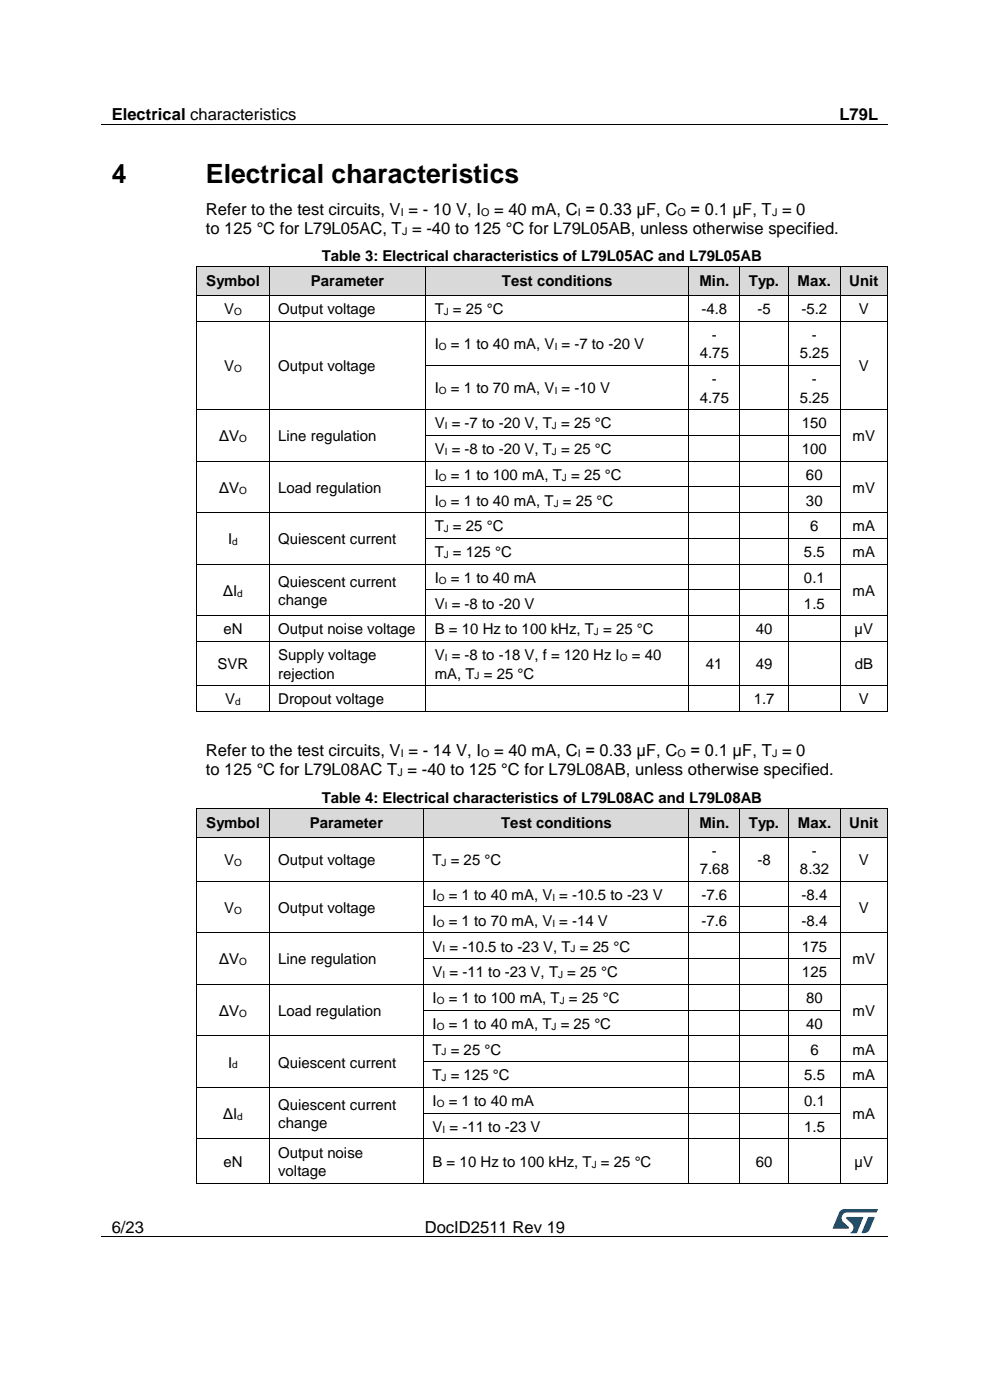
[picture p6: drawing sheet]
<svg xmlns="http://www.w3.org/2000/svg" width="210mm" height="297mm" viewBox="0 0 210 297" stroke-linecap="round" stroke-linejoin="round" font-family="sans-serif">
<path d="M21.5 26.5h166.7M21.5 262.4h166.7" fill="none" stroke="#000" stroke-width=".21"/>
<g fill="#000">
<path d="M105.3 26.4h.2v.1h-.2z" fill-rule="evenodd"/>
<path d="M61.6 262.3h.1v.2h-.1z" fill-rule="evenodd"/>
<path d="M148 262.3h.1v.2h-.1z" fill-rule="evenodd"/>
</g>
<g fill="#005288">
<path d="M178.2 256.9l.6-.4h.4l7 .1-.3 .6h-6.1a1.26 1.26 0 0 0-1.3 1.1 1.26 1.26 0 0 0 .8 1.4l.7 .6v.3l-3.3 .1z"/>
<path d="M184.2 258.2l1.3 .1-1 2.5a1.32 1.32 0 0 1-1.7 .7z"/>
<path d="M179.6 258.2l3.6 .1-1.5 3.3h-1.4a1.35 1.35 0 0 0 .7-1.2 1.35 1.35 0 0 0-.8-1.2l-.6-.6z"/>
</g>
<g fill="#d9d9d9">
<path d="M41.8 56.6h15.3v6h-15.3z" fill-rule="evenodd"/>
<path d="M43.7 56.6h11.5v6h-11.5z" fill-rule="evenodd"/>
<path d="M57.2 56.6h33.1v6h-33.1z" fill-rule="evenodd"/>
<path d="M59 56.6h29.4v6h-29.4z" fill-rule="evenodd"/>
<path d="M90.4 56.6h55.7v6h-55.7z" fill-rule="evenodd"/>
<path d="M92.2 56.6h52.1v6h-52.1z" fill-rule="evenodd"/>
<path d="M146.2 56.6h10.7v6h-10.7z" fill-rule="evenodd"/>
<path d="M148.1 56.6h6.9v6h-6.9z" fill-rule="evenodd"/>
<path d="M157 56.6h10.3v6h-10.3z" fill-rule="evenodd"/>
<path d="M158.8 56.6h6.5v6h-6.5z" fill-rule="evenodd"/>
<path d="M167.3 56.6h11v6h-11z" fill-rule="evenodd"/>
<path d="M169.2 56.6h7.2v6h-7.2z" fill-rule="evenodd"/>
<path d="M178.3 56.6h9.9v6h-9.9z" fill-rule="evenodd"/>
<path d="M180.2 56.6h6.1v6h-6.1z" fill-rule="evenodd"/>
</g>
<g fill="#000">
<path d="M41.7 56.5l.1 .1z" fill-rule="evenodd"/>
<path d="M41.7 56.5l.1 .1z" fill-rule="evenodd"/>
<path d="M57 56.5l.1 .1z" fill-rule="evenodd"/>
<path d="M90.3 56.5l.1 .1z" fill-rule="evenodd"/>
<path d="M146.1 56.5l.1 .1z" fill-rule="evenodd"/>
<path d="M156.8 56.5l.1 .1z" fill-rule="evenodd"/>
<path d="M167.2 56.5l.1 .1z" fill-rule="evenodd"/>
<path d="M178.2 56.5l.1 .1z" fill-rule="evenodd"/>
<path d="M188.2 56.5l.1 .1z" fill-rule="evenodd"/>
<path d="M188.2 56.5l.1 .1z" fill-rule="evenodd"/>
<path d="M41.7 62.6h.2v.2h-.2z" fill-rule="evenodd"/>
<path d="M41.7 62.6h.2v.2h-.2z" fill-rule="evenodd"/>
<path d="M41.7 68.1h.2v.1h-.2z" fill-rule="evenodd"/>
<path d="M41.7 77.4h.2v.2h-.2z" fill-rule="evenodd"/>
<path d="M41.9 62.6h.1v.2h-.1z" fill-rule="evenodd"/>
<path d="M57 62.6h.2v.2h-.2z" fill-rule="evenodd"/>
<path d="M57 68.1h.2v.1h-.2z" fill-rule="evenodd"/>
<path d="M57 77.4h.2v.2h-.2z" fill-rule="evenodd"/>
<path d="M57.2 62.6h.1v.2h-.1z" fill-rule="evenodd"/>
<path d="M90.2 62.6h.2v.2h-.2z" fill-rule="evenodd"/>
<path d="M90.2 68.1h.2v.1h-.2z" fill-rule="evenodd"/>
<path d="M90.2 77.4h.2v.2h-.2z" fill-rule="evenodd"/>
<path d="M90.4 62.6h.2v.2h-.2z" fill-rule="evenodd"/>
<path d="M146 62.6h.2v.2h-.2z" fill-rule="evenodd"/>
<path d="M146 68.1h.2v.1h-.2z" fill-rule="evenodd"/>
<path d="M146 77.4h.2v.2h-.2z" fill-rule="evenodd"/>
<path d="M146.2 62.6h.2v.2h-.2z" fill-rule="evenodd"/>
<path d="M156.8 62.6h.2v.2h-.2z" fill-rule="evenodd"/>
<path d="M156.8 68.1h.2v.1h-.2z" fill-rule="evenodd"/>
<path d="M156.8 77.4h.2v.2h-.2z" fill-rule="evenodd"/>
<path d="M157 62.6h.1v.2h-.1z" fill-rule="evenodd"/>
<path d="M167.2 62.6h.1v.2h-.1z" fill-rule="evenodd"/>
<path d="M167.2 68.1h.1v.1h-.1z" fill-rule="evenodd"/>
<path d="M167.2 77.4h.1v.2h-.1z" fill-rule="evenodd"/>
<path d="M167.3 62.6h.2v.2h-.2z" fill-rule="evenodd"/>
<path d="M178.2 62.6h.1v.2h-.1z" fill-rule="evenodd"/>
<path d="M178.2 68.1h.1v.1h-.1z" fill-rule="evenodd"/>
<path d="M178.2 77.4h.1v.2h-.1z" fill-rule="evenodd"/>
<path d="M178.3 62.6h.2v.2h-.2z" fill-rule="evenodd"/>
<path d="M188.2 62.6h.1v.2h-.1z" fill-rule="evenodd"/>
<path d="M188.2 62.6h.1v.2h-.1z" fill-rule="evenodd"/>
<path d="M188.2 68.1h.1v.1h-.1z" fill-rule="evenodd"/>
<path d="M188.2 77.4h.1v.2h-.1z" fill-rule="evenodd"/>
<path d="M41.7 86.8h.2v.2h-.2z" fill-rule="evenodd"/>
<path d="M41.7 92.3h.2v.1h-.2z" fill-rule="evenodd"/>
<path d="M41.7 97.7h.2v.2h-.2z" fill-rule="evenodd"/>
<path d="M57 86.8h.2v.2h-.2z" fill-rule="evenodd"/>
<path d="M57 92.3h.2v.1h-.2z" fill-rule="evenodd"/>
<path d="M57 97.7h.2v.2h-.2z" fill-rule="evenodd"/>
<path d="M90.2 86.8h.2v.2h-.2z" fill-rule="evenodd"/>
<path d="M90.2 92.3h.2v.1h-.2z" fill-rule="evenodd"/>
<path d="M90.2 97.7h.2v.2h-.2z" fill-rule="evenodd"/>
<path d="M146 86.8h.2v.2h-.2z" fill-rule="evenodd"/>
<path d="M146 92.3h.2v.1h-.2z" fill-rule="evenodd"/>
<path d="M146 97.7h.2v.2h-.2z" fill-rule="evenodd"/>
<path d="M156.8 86.8h.2v.2h-.2z" fill-rule="evenodd"/>
<path d="M156.8 92.3h.2v.1h-.2z" fill-rule="evenodd"/>
<path d="M156.8 97.7h.2v.2h-.2z" fill-rule="evenodd"/>
<path d="M167.2 86.8h.1v.2h-.1z" fill-rule="evenodd"/>
<path d="M167.2 92.3h.1v.1h-.1z" fill-rule="evenodd"/>
<path d="M167.2 97.7h.1v.2h-.1z" fill-rule="evenodd"/>
<path d="M178.2 86.8h.1v.2h-.1z" fill-rule="evenodd"/>
<path d="M178.2 92.3h.1v.1h-.1z" fill-rule="evenodd"/>
<path d="M178.2 97.7h.1v.2h-.1z" fill-rule="evenodd"/>
<path d="M188.2 86.8h.1v.2h-.1z" fill-rule="evenodd"/>
<path d="M188.2 92.3h.1v.1h-.1z" fill-rule="evenodd"/>
<path d="M188.2 97.7h.1v.2h-.1z" fill-rule="evenodd"/>
<path d="M41.7 103.2h.2v.2h-.2z" fill-rule="evenodd"/>
<path d="M41.7 108.7h.2v.2h-.2z" fill-rule="evenodd"/>
<path d="M41.7 114.1h.2v.2h-.2z" fill-rule="evenodd"/>
<path d="M41.7 119.6h.2v.2h-.2z" fill-rule="evenodd"/>
<path d="M57 103.2h.2v.2h-.2z" fill-rule="evenodd"/>
<path d="M57 108.7h.2v.2h-.2z" fill-rule="evenodd"/>
<path d="M57 114.1h.2v.2h-.2z" fill-rule="evenodd"/>
<path d="M57 119.6h.2v.2h-.2z" fill-rule="evenodd"/>
<path d="M90.2 103.2h.2v.2h-.2z" fill-rule="evenodd"/>
<path d="M90.2 108.7h.2v.2h-.2z" fill-rule="evenodd"/>
<path d="M90.2 114.1h.2v.2h-.2z" fill-rule="evenodd"/>
<path d="M90.2 119.6h.2v.2h-.2z" fill-rule="evenodd"/>
<path d="M146 103.2h.2v.2h-.2z" fill-rule="evenodd"/>
<path d="M146 108.7h.2v.2h-.2z" fill-rule="evenodd"/>
<path d="M146 114.1h.2v.2h-.2z" fill-rule="evenodd"/>
<path d="M146 119.6h.2v.2h-.2z" fill-rule="evenodd"/>
<path d="M156.8 103.2h.2v.2h-.2z" fill-rule="evenodd"/>
<path d="M156.8 108.7h.2v.2h-.2z" fill-rule="evenodd"/>
<path d="M156.8 114.1h.2v.2h-.2z" fill-rule="evenodd"/>
<path d="M156.8 119.6h.2v.2h-.2z" fill-rule="evenodd"/>
<path d="M167.2 103.2h.1v.2h-.1z" fill-rule="evenodd"/>
<path d="M167.2 108.7h.1v.2h-.1z" fill-rule="evenodd"/>
<path d="M167.2 114.1h.1v.2h-.1z" fill-rule="evenodd"/>
<path d="M167.2 119.6h.1v.2h-.1z" fill-rule="evenodd"/>
<path d="M178.2 103.2h.1v.2h-.1z" fill-rule="evenodd"/>
<path d="M178.2 108.7h.1v.2h-.1z" fill-rule="evenodd"/>
<path d="M178.2 114.1h.1v.2h-.1z" fill-rule="evenodd"/>
<path d="M178.2 119.6h.1v.2h-.1z" fill-rule="evenodd"/>
<path d="M188.2 103.2h.1v.2h-.1z" fill-rule="evenodd"/>
<path d="M188.2 108.7h.1v.2h-.1z" fill-rule="evenodd"/>
<path d="M188.2 114.1h.1v.2h-.1z" fill-rule="evenodd"/>
<path d="M188.2 119.6h.1v.2h-.1z" fill-rule="evenodd"/>
<path d="M41.7 125.1h.2v.1h-.2z" fill-rule="evenodd"/>
<path d="M41.7 130.5h.2v.2h-.2z" fill-rule="evenodd"/>
<path d="M41.7 136h.2v.2h-.2z" fill-rule="evenodd"/>
<path d="M57 125.1h.2v.1h-.2z" fill-rule="evenodd"/>
<path d="M57 130.5h.2v.2h-.2z" fill-rule="evenodd"/>
<path d="M57 136h.2v.2h-.2z" fill-rule="evenodd"/>
<path d="M90.2 125.1h.2v.1h-.2z" fill-rule="evenodd"/>
<path d="M90.2 130.5h.2v.2h-.2z" fill-rule="evenodd"/>
<path d="M90.2 136h.2v.2h-.2z" fill-rule="evenodd"/>
<path d="M146 125.1h.2v.1h-.2z" fill-rule="evenodd"/>
<path d="M146 130.5h.2v.2h-.2z" fill-rule="evenodd"/>
<path d="M146 136h.2v.2h-.2z" fill-rule="evenodd"/>
<path d="M156.8 125.1h.2v.1h-.2z" fill-rule="evenodd"/>
<path d="M156.8 130.5h.2v.2h-.2z" fill-rule="evenodd"/>
<path d="M156.8 136h.2v.2h-.2z" fill-rule="evenodd"/>
<path d="M167.2 125.1h.1v.1h-.1z" fill-rule="evenodd"/>
<path d="M167.2 130.5h.1v.2h-.1z" fill-rule="evenodd"/>
<path d="M167.2 136h.1v.2h-.1z" fill-rule="evenodd"/>
<path d="M178.2 125.1h.1v.1h-.1z" fill-rule="evenodd"/>
<path d="M178.2 130.5h.1v.2h-.1z" fill-rule="evenodd"/>
<path d="M178.2 136h.1v.2h-.1z" fill-rule="evenodd"/>
<path d="M188.2 125.1h.1v.1h-.1z" fill-rule="evenodd"/>
<path d="M188.2 130.5h.1v.2h-.1z" fill-rule="evenodd"/>
<path d="M188.2 136h.1v.2h-.1z" fill-rule="evenodd"/>
<path d="M41.7 145.4h.2v.1h-.2z" fill-rule="evenodd"/>
<path d="M41.7 150.9h.2v.1h-.2z" fill-rule="evenodd"/>
<path d="M41.7 150.9h.2v.1h-.2z" fill-rule="evenodd"/>
<path d="M57 145.4h.2v.1h-.2z" fill-rule="evenodd"/>
<path d="M57 150.9h.2v.1h-.2z" fill-rule="evenodd"/>
<path d="M90.2 145.4h.2v.1h-.2z" fill-rule="evenodd"/>
<path d="M90.2 150.9h.2v.1h-.2z" fill-rule="evenodd"/>
<path d="M146 145.4h.2v.1h-.2z" fill-rule="evenodd"/>
<path d="M146 150.9h.2v.1h-.2z" fill-rule="evenodd"/>
<path d="M156.8 145.4h.2v.1h-.2z" fill-rule="evenodd"/>
<path d="M156.8 150.9h.2v.1h-.2z" fill-rule="evenodd"/>
<path d="M167.2 145.4h.1v.1h-.1z" fill-rule="evenodd"/>
<path d="M167.2 150.9h.1v.1h-.1z" fill-rule="evenodd"/>
<path d="M178.2 145.4h.1v.1h-.1z" fill-rule="evenodd"/>
<path d="M178.2 150.9h.1v.1h-.1z" fill-rule="evenodd"/>
<path d="M188.2 145.4h.1v.1h-.1z" fill-rule="evenodd"/>
<path d="M188.2 150.9h.1v.1h-.1z" fill-rule="evenodd"/>
<path d="M188.2 150.9h.1v.1h-.1z" fill-rule="evenodd"/>
</g>
<g fill="none" stroke="#000" stroke-width=".21">
<path d="M41.8 56.6v6M41.8 56.6h15.2M57.1 56.6v6M57.1 56.6h33.2M90.3 56.6v6M90.4 56.6h55.7M146.1 56.6v6M146.2 56.6h10.6M156.9 56.6v6M156.9 56.6h10.3M178.2 56.6h-10.9v6M178.3 56.6v6"/>
<path d="M178.3 56.6h9.9M188.2 56.6v6M41.8 62.8v5.3M41.8 68.2v9.2M41.8 77.6v9.2M41.9 68.2h15.1M42 62.7h15M57.1 62.8v5.3M57.1 68.2v9.2M57.1 77.6v9.2M57.2 68.2h33M57.3 62.7h32.9"/>
<path d="M90.3 62.8v5.3M90.3 68.2v9.2M90.3 77.6v9.2M90.4 68.2h55.6M90.4 77.5h55.6M90.6 62.7h55.4M146.1 62.8v5.3M146.1 68.2v9.2M146.1 77.6v9.2M146.2 68.2h10.6M146.2 77.5h10.6M146.4 62.7h10.4"/>
<path d="M156.9 62.8v5.3M156.9 68.2v9.2M156.9 77.6v9.2M157 68.2h10.2M157 77.5h10.2M157.1 62.7h10.1M167.3 62.8v5.3M167.3 68.2v9.2M167.3 77.6v9.2M167.3 68.2h10.9M167.3 77.5h10.9M167.5 62.7h10.7"/>
<path d="M178.3 62.8v5.3M178.3 68.2v9.2M178.3 77.6v9.2M178.3 68.2h9.9M178.5 62.7h9.7M188.2 62.8v5.3M188.2 68.2v9.2M188.2 77.6v9.2M41.8 87v5.3M41.8 92.4v5.3M41.8 97.9v5.3M41.9 86.9h15.1"/>
<path d="M41.9 97.8h15.1M57.1 87v5.3M57.1 92.4v5.3M57.1 97.9v5.3M57.2 86.9h33M57.2 97.8h33M90.3 87v5.3M90.3 92.4v5.3M90.3 97.9v5.3M90.4 86.9h55.6M90.4 92.3h55.6M90.4 97.8h55.6"/>
<path d="M146.1 87v5.3M146.1 92.4v5.3M146.1 97.9v5.3M146.2 86.9h10.6M146.2 92.3h10.6M146.2 97.8h10.6M156.9 87v5.3M156.9 92.4v5.3M156.9 97.9v5.3M157 86.9h10.2M157 92.3h10.2M157 97.8h10.2"/>
<path d="M167.3 87v5.3M167.3 92.4v5.3M167.3 97.9v5.3M167.3 86.9h10.9M167.3 92.3h10.9M167.3 97.8h10.9M178.3 87v5.3M178.3 92.4v5.3M178.3 97.9v5.3M178.3 86.9h9.9M178.3 97.8h9.9M188.2 87v5.3"/>
<path d="M188.2 92.4v5.3M188.2 97.9v5.3M41.8 103.4v5.3M41.8 108.9v5.2M41.8 114.3v5.3M41.8 119.8v5.3M41.9 108.8h15.1M41.9 119.7h15.1M57.1 103.4v5.3M57.1 108.9v5.2M57.1 114.3v5.3M57.1 119.8v5.3"/>
<path d="M57.2 108.8h33M57.2 119.7h33M90.3 103.4v5.3M90.3 108.9v5.2M90.3 114.3v5.3M90.3 119.8v5.3M90.4 103.3h55.6M90.4 108.8h55.6M90.4 114.2h55.6M90.4 119.7h55.6M146.1 103.4v5.3M146.1 108.9v5.2"/>
<path d="M146.1 114.3v5.3M146.1 119.8v5.3M146.2 103.3h10.6M146.2 108.8h10.6M146.2 114.2h10.6M146.2 119.7h10.6M156.9 103.4v5.3M156.9 108.9v5.2M156.9 114.3v5.3M156.9 119.8v5.3M157 103.3h10.2M157 108.8h10.2"/>
<path d="M157 114.2h10.2M157 119.7h10.2M167.3 103.4v5.3M167.3 108.9v5.2M167.3 114.3v5.3M167.3 119.8v5.3M167.3 103.3h10.9M167.3 108.8h10.9M167.3 114.2h10.9M167.3 119.7h10.9M178.3 103.4v5.3M178.3 108.9v5.2"/>
<path d="M178.3 114.3v5.3M178.3 119.8v5.3M178.3 108.8h9.9M178.3 114.2h9.9M178.3 119.7h9.9M188.2 103.4v5.3M188.2 108.9v5.2M188.2 114.3v5.3M188.2 119.8v5.3M41.8 125.2v5.3M41.8 130.7v5.3M41.8 136.2v9.2"/>
<path d="M41.9 130.6h15.1M41.9 136.1h15.1M57.1 125.2v5.3M57.1 130.7v5.3M57.1 136.2v9.2M57.2 130.6h33M57.2 136.1h33M90.3 125.2v5.3M90.3 130.7v5.3M90.3 136.2v9.2M90.4 125.2h55.6M90.4 130.6h55.6"/>
<path d="M90.4 136.1h55.6M146.1 125.2v5.3M146.1 130.7v5.3M146.1 136.2v9.2M146.2 125.2h10.6M146.2 130.6h10.6M146.2 136.1h10.6M156.9 125.2v5.3M156.9 130.7v5.3M156.9 136.2v9.2M157 125.2h10.2M157 130.6h10.2"/>
<path d="M157 136.1h10.2M167.3 125.2v5.3M167.3 130.7v5.3M167.3 136.2v9.2M167.3 125.2h10.9M167.3 130.6h10.9M167.3 136.1h10.9M178.3 125.2v5.3M178.3 130.7v5.3M178.3 136.2v9.2M178.3 130.6h9.9M178.3 136.1h9.9"/>
<path d="M188.2 125.2v5.3M188.2 130.7v5.3M188.2 136.2v9.2M41.8 145.5v5.4M41.9 145.4h15.1M41.9 150.9h15.1M57.1 145.5v5.4M57.2 145.4h33M57.2 150.9h33M90.3 145.5v5.4M90.4 145.4h55.6M90.4 150.9h55.6"/>
<path d="M146.1 145.5v5.4M146.2 145.4h10.6M146.2 150.9h10.6M156.9 145.5v5.4M157 145.4h10.2M157 150.9h10.2M167.3 145.5v5.4M167.3 145.4h10.9M167.3 150.9h10.9M178.3 145.5v5.4M178.3 145.4h9.9M178.3 150.9h9.9"/>
<path d="M188.2 145.5v5.4"/>
</g>
<g fill="#d9d9d9">
<path d="M41.8 171.5h15.3v6h-15.3z" fill-rule="evenodd"/>
<path d="M43.7 171.5h11.5v6h-11.5z" fill-rule="evenodd"/>
<path d="M57.2 171.5h32.6v6h-32.6z" fill-rule="evenodd"/>
<path d="M59 171.5h29v6h-29z" fill-rule="evenodd"/>
<path d="M89.9 171.5h56.3v6h-56.3z" fill-rule="evenodd"/>
<path d="M91.8 171.5h52.5v6h-52.5z" fill-rule="evenodd"/>
<path d="M146.2 171.5h10.7v6h-10.7z" fill-rule="evenodd"/>
<path d="M148.1 171.5h6.9v6h-6.9z" fill-rule="evenodd"/>
<path d="M157 171.5h10.3v6h-10.3z" fill-rule="evenodd"/>
<path d="M158.8 171.5h6.6v6h-6.6z" fill-rule="evenodd"/>
<path d="M167.3 171.5h11v6h-11z" fill-rule="evenodd"/>
<path d="M169.2 171.5h7.2v6h-7.2z" fill-rule="evenodd"/>
<path d="M178.3 171.5h9.9v6h-9.9z" fill-rule="evenodd"/>
<path d="M180.2 171.5h6.1v6h-6.1z" fill-rule="evenodd"/>
</g>
<g fill="#000">
<path d="M41.7 177.5h.2v.2h-.2z" fill-rule="evenodd"/>
<path d="M41.7 177.5h.2v.2h-.2z" fill-rule="evenodd"/>
<path d="M41.7 171.4l.1 .1z" fill-rule="evenodd"/>
<path d="M41.7 171.4l.1 .1z" fill-rule="evenodd"/>
<path d="M41.9 177.5h.1v.2h-.1z" fill-rule="evenodd"/>
<path d="M57 177.5h.2v.2h-.2z" fill-rule="evenodd"/>
<path d="M57 171.4l.1 .1z" fill-rule="evenodd"/>
<path d="M57.2 177.5h.1v.2h-.1z" fill-rule="evenodd"/>
<path d="M89.8 177.5h.1v.2h-.1z" fill-rule="evenodd"/>
<path d="M89.8 171.4l.1 .1z" fill-rule="evenodd"/>
<path d="M89.9 177.5h.2v.2h-.2z" fill-rule="evenodd"/>
<path d="M146.1 177.5h.1v.2h-.1z" fill-rule="evenodd"/>
<path d="M146.1 171.4l.1 .1z" fill-rule="evenodd"/>
<path d="M146.2 177.5h.2v.2h-.2z" fill-rule="evenodd"/>
<path d="M156.8 177.5h.2v.2h-.2z" fill-rule="evenodd"/>
<path d="M156.9 171.4l.1 .1z" fill-rule="evenodd"/>
<path d="M157 177.5h.2v.2h-.2z" fill-rule="evenodd"/>
<path d="M167.2 177.5h.1v.2h-.1z" fill-rule="evenodd"/>
<path d="M167.2 171.4l.1 .1z" fill-rule="evenodd"/>
<path d="M167.3 177.5h.2v.2h-.2z" fill-rule="evenodd"/>
<path d="M178.2 177.5h.1v.2h-.1z" fill-rule="evenodd"/>
<path d="M178.2 171.4l.1 .1z" fill-rule="evenodd"/>
<path d="M178.3 177.5h.2v.2h-.2z" fill-rule="evenodd"/>
<path d="M188.2 177.5h.1v.2h-.1z" fill-rule="evenodd"/>
<path d="M188.2 177.5h.1v.2h-.1z" fill-rule="evenodd"/>
<path d="M188.2 171.4l.1 .1z" fill-rule="evenodd"/>
<path d="M188.2 171.4l.1 .1z" fill-rule="evenodd"/>
<path d="M41.7 186.8h.2v.2h-.2z" fill-rule="evenodd"/>
<path d="M41.7 192.3h.2v.2h-.2z" fill-rule="evenodd"/>
<path d="M41.7 197.8h.2v.2h-.2z" fill-rule="evenodd"/>
<path d="M57 186.8h.2v.2h-.2z" fill-rule="evenodd"/>
<path d="M57 192.3h.2v.2h-.2z" fill-rule="evenodd"/>
<path d="M57 197.8h.2v.2h-.2z" fill-rule="evenodd"/>
<path d="M89.8 186.8h.1v.2h-.1z" fill-rule="evenodd"/>
<path d="M89.8 192.3h.1v.2h-.1z" fill-rule="evenodd"/>
<path d="M89.8 197.8h.1v.2h-.1z" fill-rule="evenodd"/>
<path d="M146.1 186.8h.1v.2h-.1z" fill-rule="evenodd"/>
<path d="M146.1 192.3h.1v.2h-.1z" fill-rule="evenodd"/>
<path d="M146.1 197.8h.1v.2h-.1z" fill-rule="evenodd"/>
<path d="M156.8 186.8h.2v.2h-.2z" fill-rule="evenodd"/>
<path d="M156.8 192.3h.2v.2h-.2z" fill-rule="evenodd"/>
<path d="M156.8 197.8h.2v.2h-.2z" fill-rule="evenodd"/>
<path d="M167.2 186.8h.1v.2h-.1z" fill-rule="evenodd"/>
<path d="M167.2 192.3h.1v.2h-.1z" fill-rule="evenodd"/>
<path d="M167.2 197.8h.1v.2h-.1z" fill-rule="evenodd"/>
<path d="M178.2 186.8h.1v.2h-.1z" fill-rule="evenodd"/>
<path d="M178.2 192.3h.1v.2h-.1z" fill-rule="evenodd"/>
<path d="M178.2 197.8h.1v.2h-.1z" fill-rule="evenodd"/>
<path d="M188.2 186.8h.1v.2h-.1z" fill-rule="evenodd"/>
<path d="M188.2 192.3h.1v.2h-.1z" fill-rule="evenodd"/>
<path d="M188.2 197.8h.1v.2h-.1z" fill-rule="evenodd"/>
<path d="M41.7 203.3h.2v.1h-.2z" fill-rule="evenodd"/>
<path d="M41.7 208.7h.2v.2h-.2z" fill-rule="evenodd"/>
<path d="M41.7 214.2h.2v.2h-.2z" fill-rule="evenodd"/>
<path d="M41.7 219.7h.2v.1h-.2z" fill-rule="evenodd"/>
<path d="M57 203.3h.2v.1h-.2z" fill-rule="evenodd"/>
<path d="M57 208.7h.2v.2h-.2z" fill-rule="evenodd"/>
<path d="M57 214.2h.2v.2h-.2z" fill-rule="evenodd"/>
<path d="M57 219.7h.2v.1h-.2z" fill-rule="evenodd"/>
<path d="M89.8 203.3h.1v.1h-.1z" fill-rule="evenodd"/>
<path d="M89.8 208.7h.1v.2h-.1z" fill-rule="evenodd"/>
<path d="M89.8 214.2h.1v.2h-.1z" fill-rule="evenodd"/>
<path d="M89.8 219.7h.1v.1h-.1z" fill-rule="evenodd"/>
<path d="M146.1 203.3h.1v.1h-.1z" fill-rule="evenodd"/>
<path d="M146.1 208.7h.1v.2h-.1z" fill-rule="evenodd"/>
<path d="M146.1 214.2h.1v.2h-.1z" fill-rule="evenodd"/>
<path d="M146.1 219.7h.1v.1h-.1z" fill-rule="evenodd"/>
<path d="M156.8 203.3h.2v.1h-.2z" fill-rule="evenodd"/>
<path d="M156.8 208.7h.2v.2h-.2z" fill-rule="evenodd"/>
<path d="M156.8 214.2h.2v.2h-.2z" fill-rule="evenodd"/>
<path d="M156.8 219.7h.2v.1h-.2z" fill-rule="evenodd"/>
<path d="M167.2 203.3h.1v.1h-.1z" fill-rule="evenodd"/>
<path d="M167.2 208.7h.1v.2h-.1z" fill-rule="evenodd"/>
<path d="M167.2 214.2h.1v.2h-.1z" fill-rule="evenodd"/>
<path d="M167.2 219.7h.1v.1h-.1z" fill-rule="evenodd"/>
<path d="M178.2 203.3h.1v.1h-.1z" fill-rule="evenodd"/>
<path d="M178.2 208.7h.1v.2h-.1z" fill-rule="evenodd"/>
<path d="M178.2 214.2h.1v.2h-.1z" fill-rule="evenodd"/>
<path d="M178.2 219.7h.1v.1h-.1z" fill-rule="evenodd"/>
<path d="M188.2 203.3h.1v.1h-.1z" fill-rule="evenodd"/>
<path d="M188.2 208.7h.1v.2h-.1z" fill-rule="evenodd"/>
<path d="M188.2 214.2h.1v.2h-.1z" fill-rule="evenodd"/>
<path d="M188.2 219.7h.1v.1h-.1z" fill-rule="evenodd"/>
<path d="M41.7 225.1h.2v.2h-.2z" fill-rule="evenodd"/>
<path d="M41.7 230.6h.2v.2h-.2z" fill-rule="evenodd"/>
<path d="M41.7 236.1h.2v.2h-.2z" fill-rule="evenodd"/>
<path d="M57 225.1h.2v.2h-.2z" fill-rule="evenodd"/>
<path d="M57 230.6h.2v.2h-.2z" fill-rule="evenodd"/>
<path d="M57 236.1h.2v.2h-.2z" fill-rule="evenodd"/>
<path d="M89.8 225.1h.1v.2h-.1z" fill-rule="evenodd"/>
<path d="M89.8 230.6h.1v.2h-.1z" fill-rule="evenodd"/>
<path d="M89.8 236.1h.1v.2h-.1z" fill-rule="evenodd"/>
<path d="M146.1 225.1h.1v.2h-.1z" fill-rule="evenodd"/>
<path d="M146.1 230.6h.1v.2h-.1z" fill-rule="evenodd"/>
<path d="M146.1 236.1h.1v.2h-.1z" fill-rule="evenodd"/>
<path d="M156.8 225.1h.2v.2h-.2z" fill-rule="evenodd"/>
<path d="M156.8 230.6h.2v.2h-.2z" fill-rule="evenodd"/>
<path d="M156.8 236.1h.2v.2h-.2z" fill-rule="evenodd"/>
<path d="M167.2 225.1h.1v.2h-.1z" fill-rule="evenodd"/>
<path d="M167.2 230.6h.1v.2h-.1z" fill-rule="evenodd"/>
<path d="M167.2 236.1h.1v.2h-.1z" fill-rule="evenodd"/>
<path d="M178.2 225.1h.1v.2h-.1z" fill-rule="evenodd"/>
<path d="M178.2 230.6h.1v.2h-.1z" fill-rule="evenodd"/>
<path d="M178.2 236.1h.1v.2h-.1z" fill-rule="evenodd"/>
<path d="M188.2 225.1h.1v.2h-.1z" fill-rule="evenodd"/>
<path d="M188.2 230.6h.1v.2h-.1z" fill-rule="evenodd"/>
<path d="M188.2 236.1h.1v.2h-.1z" fill-rule="evenodd"/>
<path d="M41.7 241.5h.2v.2h-.2z" fill-rule="evenodd"/>
<path d="M41.7 250.9h.2v.2h-.2z" fill-rule="evenodd"/>
<path d="M41.7 250.9h.2v.2h-.2z" fill-rule="evenodd"/>
<path d="M57 241.5h.2v.2h-.2z" fill-rule="evenodd"/>
<path d="M57 250.9h.2v.2h-.2z" fill-rule="evenodd"/>
<path d="M89.8 241.5h.1v.2h-.1z" fill-rule="evenodd"/>
<path d="M89.8 250.9h.1v.2h-.1z" fill-rule="evenodd"/>
<path d="M146.1 241.5h.1v.2h-.1z" fill-rule="evenodd"/>
<path d="M146.1 250.9h.1v.2h-.1z" fill-rule="evenodd"/>
<path d="M156.8 241.5h.2v.2h-.2z" fill-rule="evenodd"/>
<path d="M156.8 250.9h.2v.2h-.2z" fill-rule="evenodd"/>
<path d="M167.2 241.5h.1v.2h-.1z" fill-rule="evenodd"/>
<path d="M167.2 250.9h.1v.2h-.1z" fill-rule="evenodd"/>
<path d="M178.2 241.5h.1v.2h-.1z" fill-rule="evenodd"/>
<path d="M178.2 250.9h.1v.2h-.1z" fill-rule="evenodd"/>
<path d="M188.2 241.5h.1v.2h-.1z" fill-rule="evenodd"/>
<path d="M188.2 250.9h.1v.2h-.1z" fill-rule="evenodd"/>
<path d="M188.2 250.9h.1v.2h-.1z" fill-rule="evenodd"/>
</g>
<g fill="none" stroke="#000" stroke-width=".21">
<path d="M41.8 171.5v6M41.8 177.7v9.1M41.8 171.5h15.2M42 177.6h15M57.1 177.7v9.1M57.1 171.5v6M57.1 171.5h32.7M57.3 177.6h32.5M89.8 171.5v6M89.8 177.7v9.1M89.9 171.5h56.2M90.1 177.6h56"/>
<path d="M146.2 171.5v6M146.2 177.7v9.1M146.2 171.5h10.7M146.4 177.6h10.4M156.9 177.7v9.1M156.9 171.5v6M157 171.5h10.2M157.2 177.6h10M167.3 177.7v9.1M167.3 171.5v6M167.3 171.5h10.9M167.5 177.6h10.7"/>
<path d="M178.3 171.5v6M178.3 177.7v9.1M178.3 171.5h9.9M178.5 177.6h9.7M188.2 171.5v6M188.2 177.7v9.1M41.8 187v5.3M41.8 192.5v5.3M41.8 198v5.3M41.9 186.9h15.1M41.9 197.9h15.1M57.1 187v5.3"/>
<path d="M57.1 192.5v5.3M57.1 198v5.3M57.2 186.9h32.6M57.2 197.9h32.6M89.8 187v5.3M89.8 192.5v5.3M89.8 198v5.3M89.9 186.9h56.2M89.9 192.4h56.2M89.9 197.9h56.2M146.2 187v5.3M146.2 192.5v5.3"/>
<path d="M146.2 198v5.3M146.2 186.9h10.6M146.2 192.4h10.6M146.2 197.9h10.6M156.9 187v5.3M156.9 192.5v5.3M156.9 198v5.3M157 186.9h10.2M157 192.4h10.2M157 197.9h10.2M167.3 187v5.3M167.3 192.5v5.3"/>
<path d="M167.3 198v5.3M167.3 186.9h10.9M167.3 192.4h10.9M167.3 197.9h10.9M178.3 187v5.3M178.3 192.5v5.3M178.3 198v5.3M178.3 186.9h9.9M178.3 197.9h9.9M188.2 187v5.3M188.2 192.5v5.3M188.2 198v5.3"/>
<path d="M41.8 203.4v5.3M41.8 208.9v5.3M41.8 214.4v5.3M41.8 219.8v5.3M41.9 208.8h15.1M41.9 219.7h15.1M57.1 203.4v5.3M57.1 208.9v5.3M57.1 214.4v5.3M57.1 219.8v5.3M57.2 208.8h32.6M57.2 219.7h32.6"/>
<path d="M89.8 203.4v5.3M89.8 208.9v5.3M89.8 214.4v5.3M89.8 219.8v5.3M89.9 203.4h56.2M89.9 208.8h56.2M89.9 214.3h56.2M89.9 219.7h56.2M146.2 203.4v5.3M146.2 208.9v5.3M146.2 214.4v5.3M146.2 219.8v5.3"/>
<path d="M146.2 203.4h10.6M146.2 208.8h10.6M146.2 214.3h10.6M146.2 219.7h10.6M156.9 203.4v5.3M156.9 208.9v5.3M156.9 214.4v5.3M156.9 219.8v5.3M157 203.4h10.2M157 208.8h10.2M157 214.3h10.2M157 219.7h10.2"/>
<path d="M167.3 203.4v5.3M167.3 208.9v5.3M167.3 214.4v5.3M167.3 219.8v5.3M167.3 203.4h10.9M167.3 208.8h10.9M167.3 214.3h10.9M167.3 219.7h10.9M178.3 203.4v5.3M178.3 208.9v5.3M178.3 214.4v5.3M178.3 219.8v5.3"/>
<path d="M178.3 208.8h9.9M178.3 219.7h9.9M188.2 203.4v5.3M188.2 208.9v5.3M188.2 214.4v5.3M188.2 219.8v5.3M41.8 225.3v5.3M41.8 230.8v5.3M41.8 236.3v5.2M41.9 230.7h15.1M57.1 225.3v5.3M57.1 230.8v5.3"/>
<path d="M57.1 236.3v5.2M57.2 230.7h32.6M89.8 225.3v5.3M89.8 230.8v5.3M89.8 236.3v5.2M89.9 225.2h56.2M89.9 230.7h56.2M89.9 236.2h56.2M146.2 225.3v5.3M146.2 230.8v5.3M146.2 236.3v5.2M146.2 225.2h10.6"/>
<path d="M146.2 230.7h10.6M146.2 236.2h10.6M156.9 225.3v5.3M156.9 230.8v5.3M156.9 236.3v5.2M157 225.2h10.2M157 230.7h10.2M157 236.2h10.2M167.3 225.3v5.3M167.3 230.8v5.3M167.3 236.3v5.2M167.3 225.2h10.9"/>
<path d="M167.3 230.7h10.9M167.3 236.2h10.9M178.3 225.3v5.3M178.3 230.8v5.3M178.3 236.3v5.2M178.3 225.2h9.9M178.3 230.7h9.9M188.2 225.3v5.3M188.2 230.8v5.3M188.2 236.3v5.2M41.8 241.7v9.2M41.9 241.6h15.1"/>
<path d="M41.9 251h15.1M57.1 241.7v9.2M57.2 241.6h32.6M57.2 251h32.6M89.8 241.7v9.2M89.9 241.6h56.2M89.9 251h56.2M146.2 241.7v9.2M146.2 241.6h10.6M146.2 251h10.6M156.9 241.7v9.2M157 241.6h10.2"/>
<path d="M157 251h10.2M167.3 241.7v9.2M167.3 241.6h10.9M167.3 251h10.9M178.3 241.7v9.2M178.3 241.6h9.9M178.3 251h9.9M188.2 241.7v9.2"/>
</g>
<g font-size="5.6">
<text x="23.7" y="38.9">4</text>
<text x="43.7" y="38.9">Electrical characteristics</text>
</g>
<g font-size="3.5">
<text x="23.7" y="25.5">Electrical characteristics</text>
<text x="178.1" y="25.5">L79L</text>
<text x="43.7" y="45.6">Refer to the test circuits, V = - 10 V, I</text>
<text x="104.8" y="45.6">= 40 mA, C = 0.33 μF, C</text>
<text x="146.5" y="45.6">= 0.1 μF, T = 0</text>
<text x="43.7" y="49.6">to 125 °C for L79L05AC, T = -40 to 125 °C for L79L05AB, unless otherwise specified.</text>
<text x="43.7" y="160.4">Refer to the test circuits, V = - 14 V, I</text>
<text x="104.8" y="160.4">= 40 mA, C = 0.33 μF, C</text>
<text x="146.5" y="160.4">= 0.1 μF, T = 0</text>
<text x="43.7" y="164.5">to 125 °C for L79L08AC T = -40 to 125 °C for L79L08AB, unless otherwise specified.</text>
<text x="23.7" y="261.5">6/23</text>
<text x="90.1" y="261.5">DocID2511 Rev 19</text>
</g>
<g font-size="3.2">
<text x="68.3" y="55.4">Table 3: Electrical characteristics of L79L05AC and L79L05AB</text>
<text x="43.7" y="60.8">Symbol</text>
<text x="66" y="60.8">Parameter</text>
<text x="106.5" y="60.8">Test conditions</text>
<text x="148.4" y="60.8">Min.</text>
<text x="158.8" y="60.8">Typ.</text>
<text x="169.2" y="60.8">Max.</text>
<text x="180.2" y="60.8">Unit</text>
<text x="47.5" y="66.7">V</text>
<text x="59" y="66.7">Output voltage</text>
<text x="92.2" y="66.7">T = 25 °C</text>
<text x="148.8" y="66.7">-4.8</text>
<text x="160.7" y="66.7">-5</text>
<text x="170" y="66.7">-5.2</text>
<text x="182.2" y="66.7">V</text>
<text x="92.2" y="74.1">I</text>
<text x="95.6" y="74.1">= 1 to 40 mA, V = -7 to -20 V</text>
<text x="148.4" y="76">4.75</text>
<text x="151" y="72.1">-</text>
<text x="169.7" y="76">5.25</text>
<text x="172.2" y="72.1">-</text>
<text x="47.5" y="78.8">V</text>
<text x="59" y="78.8">Output voltage</text>
<text x="92.2" y="83.4">I</text>
<text x="95.6" y="83.4">= 1 to 70 mA, V = -10 V</text>
<text x="151" y="81.5">-</text>
<text x="172.2" y="81.5">-</text>
<text x="182.2" y="78.8">V</text>
<text x="148.4" y="85.4">4.75</text>
<text x="169.7" y="85.4">5.25</text>
<text x="46.5" y="93.6">ΔV</text>
<text x="59" y="93.6">Line regulation</text>
<text x="92.2" y="90.9">V = -7 to -20 V, T = 25 °C</text>
<text x="170.1" y="90.9">150</text>
<text x="180.8" y="93.6">mV</text>
<text x="92.2" y="96.3">V = -8 to -20 V, T = 25 °C</text>
<text x="92.2" y="101.8">I</text>
<text x="95.6" y="101.8">= 1 to 100 mA, T = 25 °C</text>
<text x="170.1" y="96.3">100</text>
<text x="171" y="101.8">60</text>
<text x="46.5" y="104.5">ΔV</text>
<text x="59" y="104.5">Load regulation</text>
<text x="92.2" y="107.3">I</text>
<text x="95.6" y="107.3">= 1 to 40 mA, T = 25 °C</text>
<text x="171" y="107.3">30</text>
<text x="180.8" y="104.5">mV</text>
<text x="92.2" y="112.8">T = 25 °C</text>
<text x="171.9" y="112.8">6</text>
<text x="180.8" y="112.8">mA</text>
<text x="48.4" y="115.5">I</text>
<text x="59" y="115.5">Quiescent current</text>
<text x="92.2" y="118.2">T = 125 °C</text>
<text x="170.6" y="118.2">5.5</text>
<text x="180.8" y="118.2">mA</text>
<text x="59" y="124.5">Quiescent current</text>
<text x="92.2" y="123.7">I</text>
<text x="95.6" y="123.7">= 1 to 40 mA</text>
<text x="170.6" y="123.7">0.1</text>
<text x="47.3" y="126.4">ΔI</text>
<text x="59" y="128.3">change</text>
<text x="92.2" y="129.1">V = -8 to -20 V</text>
<text x="170.6" y="129.1">1.5</text>
<text x="180.8" y="126.4">mA</text>
<text x="47.4" y="134.6">eN</text>
<text x="59" y="134.6">Output noise voltage</text>
<text x="92.2" y="134.6">B = 10 Hz to 100 kHz, T = 25 °C</text>
<text x="160.4" y="134.6">40</text>
<text x="181.3" y="134.6">µV</text>
<text x="46.2" y="142">SVR</text>
<text x="59" y="140.1">Supply voltage</text>
<text x="59" y="144">rejection</text>
<text x="92.2" y="140.1">V = -8 to -18 V, f = 120 Hz I</text>
<text x="92.2" y="144">mA, T = 25 °C</text>
<text x="134" y="140.1">= 40</text>
<text x="149.8" y="142">41</text>
<text x="160.4" y="142">49</text>
<text x="181.3" y="142">dB</text>
<text x="47.8" y="149.4">V</text>
<text x="59" y="149.4">Dropout voltage</text>
<text x="159.9" y="149.4">1.7</text>
<text x="182.2" y="149.4">V</text>
<text x="68.3" y="170.3">Table 4: Electrical characteristics of L79L08AC and L79L08AB</text>
<text x="43.7" y="175.7">Symbol</text>
<text x="65.7" y="175.7">Parameter</text>
<text x="106.3" y="175.7">Test conditions</text>
<text x="148.4" y="175.7">Min.</text>
<text x="158.8" y="175.7">Typ.</text>
<text x="169.2" y="175.7">Max.</text>
<text x="180.2" y="175.7">Unit</text>
<text x="47.5" y="183.5">V</text>
<text x="59" y="183.5">Output voltage</text>
<text x="91.8" y="183.5">T = 25 °C</text>
<text x="148.4" y="185.4">7.68</text>
<text x="151" y="181.6">-</text>
<text x="160.7" y="183.5">-8</text>
<text x="169.7" y="185.4">8.32</text>
<text x="172.2" y="181.6">-</text>
<text x="182.2" y="183.5">V</text>
<text x="91.8" y="190.9">I</text>
<text x="95.2" y="190.9">= 1 to 40 mA, V = -10.5 to -23 V</text>
<text x="148.8" y="190.9">-7.6</text>
<text x="170" y="190.9">-8.4</text>
<text x="47.5" y="193.7">V</text>
<text x="59" y="193.7">Output voltage</text>
<text x="91.8" y="196.4">I</text>
<text x="95.2" y="196.4">= 1 to 70 mA, V = -14 V</text>
<text x="148.8" y="196.4">-7.6</text>
<text x="170" y="196.4">-8.4</text>
<text x="182.2" y="193.7">V</text>
<text x="91.8" y="201.9">V = -10.5 to -23 V, T = 25 °C</text>
<text x="170.1" y="201.9">175</text>
<text x="46.5" y="204.6">ΔV</text>
<text x="59" y="204.6">Line regulation</text>
<text x="91.8" y="207.3">V = -11 to -23 V, T = 25 °C</text>
<text x="170.1" y="207.3">125</text>
<text x="180.8" y="204.6">mV</text>
<text x="46.5" y="215.6">ΔV</text>
<text x="59" y="215.6">Load regulation</text>
<text x="91.8" y="212.8">I</text>
<text x="95.2" y="212.8">= 1 to 100 mA, T = 25 °C</text>
<text x="171" y="212.8">80</text>
<text x="180.8" y="215.6">mV</text>
<text x="91.8" y="218.3">I</text>
<text x="95.2" y="218.3">= 1 to 40 mA, T = 25 °C</text>
<text x="171" y="218.3">40</text>
<text x="48.4" y="226.5">I</text>
<text x="59" y="226.5">Quiescent current</text>
<text x="91.8" y="223.7">T = 25 °C</text>
<text x="171.9" y="223.7">6</text>
<text x="180.8" y="223.7">mA</text>
<text x="91.8" y="229.2">T = 125 °C</text>
<text x="170.6" y="229.2">5.5</text>
<text x="180.8" y="229.2">mA</text>
<text x="47.3" y="237.4">ΔI</text>
<text x="59" y="235.5">Quiescent current</text>
<text x="59" y="239.3">change</text>
<text x="91.8" y="234.7">I</text>
<text x="95.2" y="234.7">= 1 to 40 mA</text>
<text x="170.6" y="234.7">0.1</text>
<text x="180.8" y="237.4">mA</text>
<text x="59" y="245.6">Output noise</text>
<text x="91.8" y="240.1">V = -11 to -23 V</text>
<text x="170.6" y="240.1">1.5</text>
<text x="47.4" y="247.6">eN</text>
<text x="59" y="249.5">voltage</text>
<text x="91.8" y="247.6">B = 10 Hz to 100 kHz, T = 25 °C</text>
<text x="160.4" y="247.6">60</text>
<text x="181.3" y="247.6">µV</text>
</g>
<g font-size="2.3">
<text x="85" y="45.7">I</text>
<text x="102" y="45.7">O</text>
<text x="122.6" y="45.7">I</text>
<text x="143.7" y="45.7">O</text>
<text x="163.8" y="45.7">J</text>
<text x="85.3" y="49.8">J</text>
<text x="85" y="160.6">I</text>
<text x="102" y="160.6">O</text>
<text x="122.6" y="160.6">I</text>
<text x="143.7" y="160.6">O</text>
<text x="163.8" y="160.6">J</text>
<text x="84.3" y="164.7">J</text>
</g>
<g font-size="2.1">
<text x="49.7" y="66.9">O</text>
<text x="94.1" y="66.9">J</text>
<text x="93.1" y="74.3">O</text>
<text x="117.7" y="74.3">I</text>
<text x="49.7" y="79">O</text>
<text x="93.1" y="83.6">O</text>
<text x="117.7" y="83.6">I</text>
<text x="50.7" y="93.8">O</text>
<text x="94.3" y="91">I</text>
<text x="117.1" y="91">J</text>
<text x="93.1" y="102">O</text>
<text x="94.3" y="96.5">I</text>
<text x="117.1" y="96.5">J</text>
<text x="119.2" y="102">J</text>
<text x="50.7" y="104.7">O</text>
<text x="93.1" y="107.5">O</text>
<text x="117.5" y="107.5">J</text>
<text x="94.1" y="112.9">J</text>
<text x="49.3" y="115.6">d</text>
<text x="94.1" y="118.4">J</text>
<text x="93.1" y="123.8">O</text>
<text x="50.3" y="126.6">d</text>
<text x="94.3" y="129.3">I</text>
<text x="126" y="134.8">J</text>
<text x="94.3" y="140.3">I</text>
<text x="131.5" y="140.3">O</text>
<text x="49.9" y="149.6">d</text>
<text x="100.7" y="144.1">J</text>
<text x="49.7" y="183.7">O</text>
<text x="93.7" y="183.7">J</text>
<text x="92.6" y="191.1">O</text>
<text x="117.2" y="191.1">I</text>
<text x="49.7" y="193.8">O</text>
<text x="92.6" y="196.6">O</text>
<text x="117.2" y="196.6">I</text>
<text x="93.9" y="202">I</text>
<text x="121.1" y="202">J</text>
<text x="50.7" y="204.8">O</text>
<text x="93.9" y="207.5">I</text>
<text x="118.4" y="207.5">J</text>
<text x="50.7" y="215.7">O</text>
<text x="92.6" y="213">O</text>
<text x="118.7" y="213">J</text>
<text x="92.6" y="218.4">O</text>
<text x="117" y="218.4">J</text>
<text x="49.3" y="226.6">d</text>
<text x="93.7" y="223.9">J</text>
<text x="93.7" y="229.4">J</text>
<text x="50.3" y="237.6">d</text>
<text x="92.6" y="234.9">O</text>
<text x="93.9" y="240.3">I</text>
<text x="125.5" y="247.7">J</text>
</g>
</svg>
